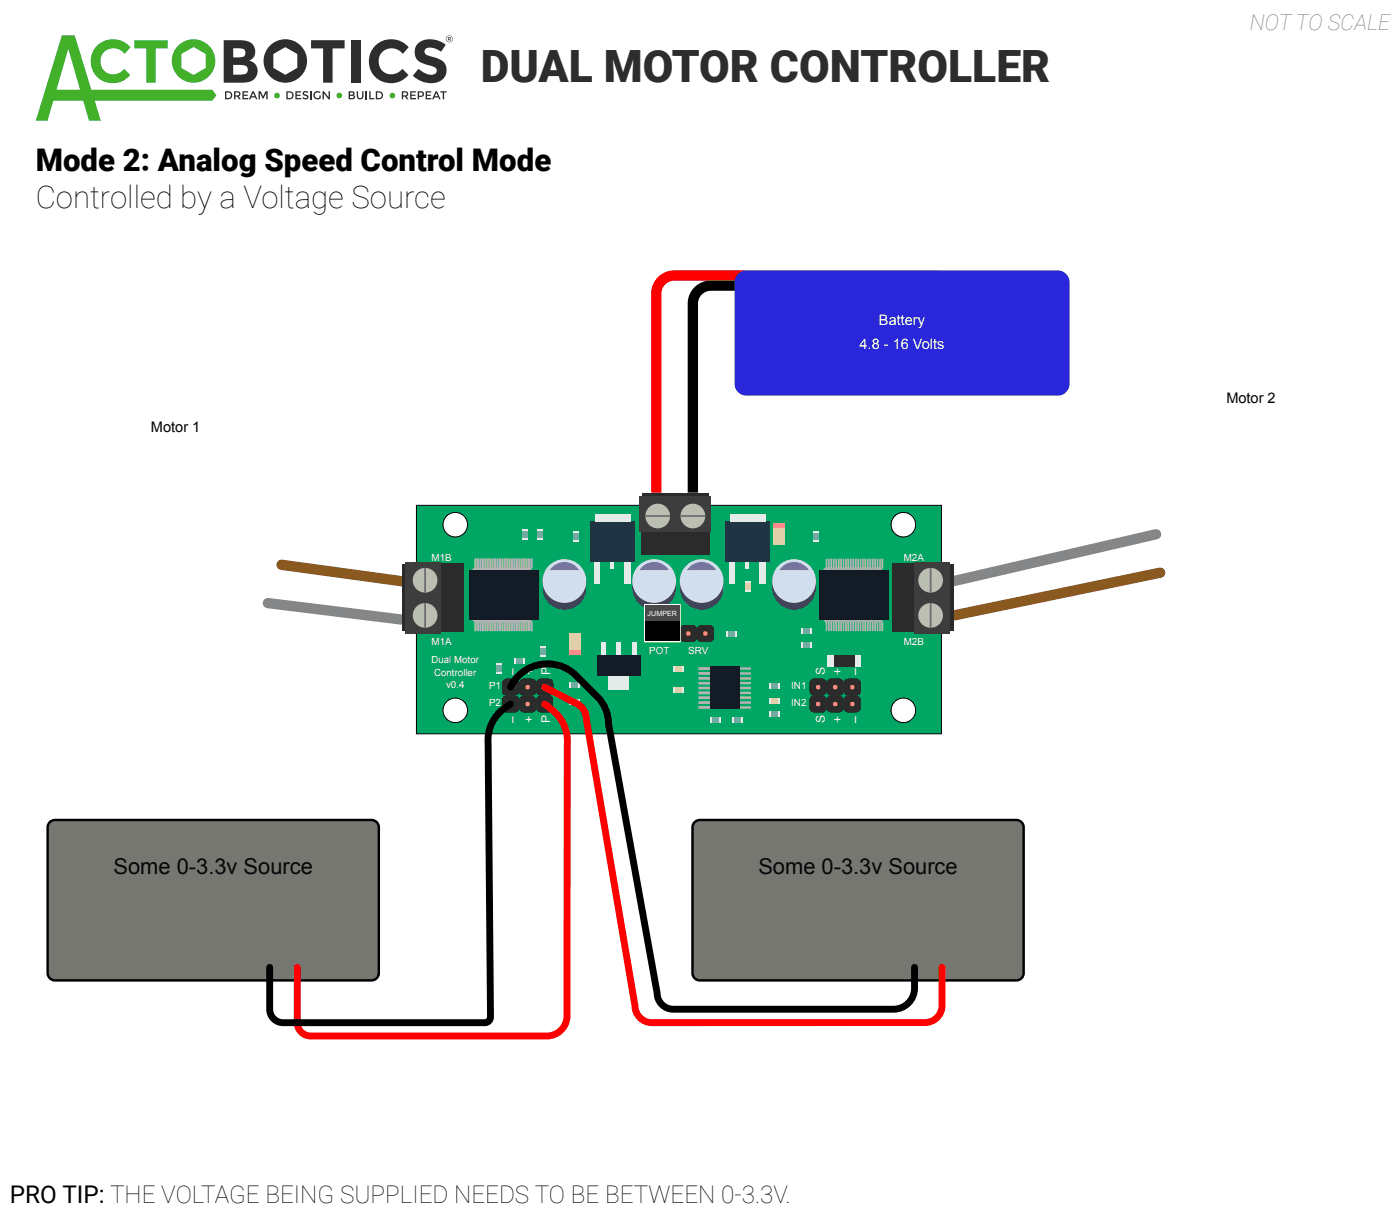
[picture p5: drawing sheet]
<svg xmlns="http://www.w3.org/2000/svg" width="203mm" height="177mm" viewBox="0 0 203 177" stroke-linecap="round" stroke-linejoin="round" font-family="sans-serif">
<!-- layer: Layer 1 -->
<path d="M7.1 119.4l.5-.3 .4-.1h45.9a1.06 1.06 0 0 1 1.1 1.1v21.1a1.06 1.06 0 0 1-1.1 1.1h-45.9a1.06 1.06 0 0 1-1.1-1.1v-21.1z" fill="#777772"/>
<path d="M7.1 119.4l.5-.3 .4-.1h45.9a1.06 1.06 0 0 1 1.1 1.1v21.1a1.06 1.06 0 0 1-1.1 1.1h-45.9a1.06 1.06 0 0 1-1.1-1.1v-21.1z" fill="none" stroke="#000" stroke-width=".35"/>
<path d="M167.8 77.5l-29.3 6.8M38.9 87.5l19.4 2.4" fill="none" stroke="#848688" stroke-width="1.5"/>
<path d="M40.9 82l17.4 2.4M168.4 83.1l-29.9 6.2" fill="none" stroke="#89591f" stroke-width="1.5"/>
<path d="M129.3 76.2a1.8 1.8 0 0 1 3.6 0 1.8 1.8 0 0 1-3.6 0zM129.3 103.1a1.8 1.8 0 0 1 3.6 0 1.8 1.8 0 0 1-3.6 0zM64.3 76.2a1.8 1.8 0 0 1 3.6 0 1.8 1.8 0 0 1-3.6 0zM64.3 103.1a1.8 1.8 0 0 1 3.6 0 1.8 1.8 0 0 1-3.6 0zM60.4 73.3v33.2h76.2v-33.2z" fill="#00a764"/>
<g fill="none" stroke="#000" stroke-width=".15">
<path d="M60.4 73.3h76.2v33.2h-76.2z"/>
<circle cx="66.1" cy="76.2" r="1.78"/>
<circle cx="131.1" cy="76.2" r="1.78"/>
<circle cx="66.1" cy="103.1" r="1.78"/>
<circle cx="131.1" cy="103.1" r="1.78"/>
</g>
<g fill="#2b2b2b">
<path d="M93.2 71.5h9.6v.8h-9.6z"/>
<path d="M93 77.1h10v3.4h-10z"/>
</g>
<path d="M92.8 72.1h10.4v5.1h-10.4z" fill="#3d3d3d"/>
<circle cx="100.6" cy="74.9" r="1.79" fill="#bbbfb1"/>
<path d="M98.8 74.9h3.6" fill="none" stroke="#6d6d6d" stroke-width=".25"/>
<circle cx="95.5" cy="74.9" r="1.79" fill="#bbbfb1"/>
<path d="M93.7 74.9h3.6" fill="none" stroke="#6d6d6d" stroke-width=".25"/>
<g fill="#2b2b2b">
<path d="M137.6 81.9h.9v9.7h-.9z"/>
<path d="M129.4 81.8h3.5v10h-3.5z"/>
</g>
<path d="M132.8 81.6h5.1v10.3h-5.1z" fill="#3d3d3d"/>
<circle cx="135.1" cy="89.3" r="1.79" fill="#bbbfb1"/>
<path d="M135.1 87.5v3.6" fill="none" stroke="#6d6d6d" stroke-width=".25"/>
<circle cx="135.1" cy="84.2" r="1.79" fill="#bbbfb1"/>
<path d="M135.1 82.4v3.6" fill="none" stroke="#6d6d6d" stroke-width=".25"/>
<g fill="#2b2b2b">
<path d="M58.3 81.9h.8v9.7h-.8z"/>
<path d="M63.9 81.8h3.4v10h-3.4z"/>
</g>
<path d="M58.9 81.6h5.1v10.3h-5.1z" fill="#3d3d3d"/>
<circle cx="61.7" cy="84.2" r="1.79" fill="#bbbfb1"/>
<path d="M61.7 82.4v3.6" fill="none" stroke="#6d6d6d" stroke-width=".25"/>
<circle cx="61.7" cy="89.3" r="1.79" fill="#bbbfb1"/>
<path d="M61.7 87.5v3.6" fill="none" stroke="#6d6d6d" stroke-width=".25"/>
<path d="M93.9 90.9a2.29 2.29 0 0 1 1.9-.1l.2 .1a2.25 2.25 0 0 1 .1 1.9l-.1 .2a2.29 2.29 0 0 1-1.9 .1l-.2-.1a2.25 2.25 0 0 1-.1-1.9z" fill="#2b2b2b"/>
<circle cx="95" cy="91.9" r=".34" fill="#f00"/>
<path d="M93.9 90.9a2.29 2.29 0 0 1 1.9-.1l.2 .1a2.25 2.25 0 0 1 .1 1.9l-.1 .2a2.29 2.29 0 0 1-1.9 .1l-.2-.1a2.25 2.25 0 0 1-.1-1.9z" fill="#2b2b2b"/>
<circle cx="95" cy="91.9" r=".34" fill="#f8d053"/>
<path d="M96.4 90.9a2.29 2.29 0 0 1 1.9-.1l.2 .1a2.25 2.25 0 0 1 .1 1.9l-.1 .2a2.29 2.29 0 0 1-1.9 .1l-.2-.1a2.25 2.25 0 0 1-.2-1.9z" fill="#2b2b2b"/>
<circle cx="97.4" cy="91.9" r=".34" fill="#f00"/>
<path d="M96.4 90.9a2.29 2.29 0 0 1 1.9-.1l.2 .1a2.25 2.25 0 0 1 .1 1.9l-.1 .2a2.29 2.29 0 0 1-1.9 .1l-.2-.1a2.25 2.25 0 0 1-.2-1.9z" fill="#2b2b2b"/>
<circle cx="97.4" cy="91.9" r=".34" fill="#f8d053"/>
<path d="M98.9 90.9a2.29 2.29 0 0 1 1.9-.1l.2 .1a2.25 2.25 0 0 1 .1 1.9l-.1 .2a2.29 2.29 0 0 1-1.9 .1l-.2-.1a2.25 2.25 0 0 1-.2-1.9z" fill="#2b2b2b"/>
<circle cx="99.9" cy="91.9" r=".34" fill="#f00"/>
<path d="M98.9 90.9a2.29 2.29 0 0 1 1.9-.1l.2 .1a2.25 2.25 0 0 1 .1 1.9l-.1 .2a2.29 2.29 0 0 1-1.9 .1l-.2-.1a2.25 2.25 0 0 1-.2-1.9z" fill="#2b2b2b"/>
<circle cx="99.9" cy="91.9" r=".34" fill="#f8d053"/>
<path d="M101.3 90.9a2.29 2.29 0 0 1 1.9-.1l.2 .1a2.25 2.25 0 0 1 .2 1.9l-.2 .2a2.29 2.29 0 0 1-1.9 .1l-.2-.1a2.25 2.25 0 0 1-.1-1.9z" fill="#2b2b2b"/>
<circle cx="102.4" cy="91.9" r=".34" fill="#f8d053"/>
<path d="M73 98.7a2.29 2.29 0 0 1 1.9-.1l.3 .1a2.25 2.25 0 0 1 .1 1.9l-.1 .2a2.29 2.29 0 0 1-1.9 .1l-.3-.1a2.25 2.25 0 0 1-.1-1.9z" fill="#2b2b2b"/>
<circle cx="74.1" cy="99.7" r=".34" fill="#f00"/>
<path d="M73 98.7a2.29 2.29 0 0 1 1.9-.1l.3 .1a2.25 2.25 0 0 1 .1 1.9l-.1 .2a2.29 2.29 0 0 1-1.9 .1l-.3-.1a2.25 2.25 0 0 1-.1-1.9z" fill="#2b2b2b"/>
<circle cx="74.1" cy="99.7" r=".34" fill="#f8d053"/>
<path d="M75.5 98.7a2.29 2.29 0 0 1 1.9-.1l.2 .1a2.25 2.25 0 0 1 .2 1.9l-.2 .2a2.29 2.29 0 0 1-1.9 .1l-.2-.1a2.25 2.25 0 0 1-.1-1.9z" fill="#2b2b2b"/>
<circle cx="76.6" cy="99.7" r=".34" fill="#f00"/>
<path d="M75.5 98.7a2.29 2.29 0 0 1 1.9-.1l.2 .1a2.25 2.25 0 0 1 .2 1.9l-.2 .2a2.29 2.29 0 0 1-1.9 .1l-.2-.1a2.25 2.25 0 0 1-.1-1.9z" fill="#2b2b2b"/>
<circle cx="76.6" cy="99.7" r=".34" fill="#f8d053"/>
<path d="M73 101.1a2.29 2.29 0 0 1 1.9-.1l.3 .1a2.25 2.25 0 0 1 .1 1.9l-.1 .2a2.29 2.29 0 0 1-1.9 .2l-.3-.2a2.25 2.25 0 0 1-.1-1.9z" fill="#2b2b2b"/>
<circle cx="74.1" cy="102.2" r=".34" fill="#f00"/>
<path d="M73 101.1a2.29 2.29 0 0 1 1.9-.1l.3 .1a2.25 2.25 0 0 1 .1 1.9l-.1 .2a2.29 2.29 0 0 1-1.9 .2l-.3-.2a2.25 2.25 0 0 1-.1-1.9z" fill="#2b2b2b"/>
<circle cx="74.1" cy="102.2" r=".34" fill="#f8d053"/>
<path d="M75.5 101.1a2.29 2.29 0 0 1 1.9-.1l.2 .1a2.25 2.25 0 0 1 .2 1.9l-.2 .2a2.29 2.29 0 0 1-1.9 .2l-.2-.2a2.25 2.25 0 0 1-.1-1.9z" fill="#2b2b2b"/>
<circle cx="76.6" cy="102.2" r=".34" fill="#f8d053"/>
<path d="M78 98.7a2.29 2.29 0 0 1 1.9-.1l.2 .1a2.25 2.25 0 0 1 .2 1.9l-.2 .2a2.29 2.29 0 0 1-1.9 .1l-.2-.1a2.25 2.25 0 0 1-.1-1.9z" fill="#2b2b2b"/>
<circle cx="79.1" cy="99.7" r=".34" fill="#f00"/>
<path d="M78 98.7a2.29 2.29 0 0 1 1.9-.1l.2 .1a2.25 2.25 0 0 1 .2 1.9l-.2 .2a2.29 2.29 0 0 1-1.9 .1l-.2-.1a2.25 2.25 0 0 1-.1-1.9z" fill="#2b2b2b"/>
<circle cx="79.1" cy="99.7" r=".34" fill="#f8d053"/>
<path d="M78 101.1a2.29 2.29 0 0 1 1.9-.1l.2 .1a2.25 2.25 0 0 1 .2 1.9l-.2 .2a2.29 2.29 0 0 1-1.9 .2l-.2-.2a2.25 2.25 0 0 1-.1-1.9z" fill="#2b2b2b"/>
<circle cx="79.1" cy="102.2" r=".34" fill="#f8d053"/>
<path d="M117.7 98.7a2.29 2.29 0 0 1 1.9-.1l.2 .1a2.25 2.25 0 0 1 .1 1.9l-.1 .2a2.29 2.29 0 0 1-1.9 .1l-.2-.1a2.25 2.25 0 0 1-.1-1.9z" fill="#2b2b2b"/>
<circle cx="118.8" cy="99.7" r=".34" fill="#f00"/>
<path d="M117.7 98.7a2.29 2.29 0 0 1 1.9-.1l.2 .1a2.25 2.25 0 0 1 .1 1.9l-.1 .2a2.29 2.29 0 0 1-1.9 .1l-.2-.1a2.25 2.25 0 0 1-.1-1.9z" fill="#2b2b2b"/>
<circle cx="118.8" cy="99.7" r=".34" fill="#f8d053"/>
<path d="M120.2 98.7a2.29 2.29 0 0 1 1.9-.1l.2 .1a2.25 2.25 0 0 1 .1 1.9l-.1 .2a2.29 2.29 0 0 1-1.9 .1l-.2-.1a2.25 2.25 0 0 1-.2-1.9z" fill="#2b2b2b"/>
<circle cx="121.2" cy="99.7" r=".34" fill="#f00"/>
<path d="M120.2 98.7a2.29 2.29 0 0 1 1.9-.1l.2 .1a2.25 2.25 0 0 1 .1 1.9l-.1 .2a2.29 2.29 0 0 1-1.9 .1l-.2-.1a2.25 2.25 0 0 1-.2-1.9z" fill="#2b2b2b"/>
<circle cx="121.2" cy="99.7" r=".34" fill="#f8d053"/>
<path d="M117.7 101.1a2.29 2.29 0 0 1 1.9-.1l.2 .1a2.25 2.25 0 0 1 .1 1.9l-.1 .2a2.29 2.29 0 0 1-1.9 .2l-.2-.2a2.25 2.25 0 0 1-.1-1.9z" fill="#2b2b2b"/>
<circle cx="118.8" cy="102.2" r=".34" fill="#f00"/>
<path d="M117.7 101.1a2.29 2.29 0 0 1 1.9-.1l.2 .1a2.25 2.25 0 0 1 .1 1.9l-.1 .2a2.29 2.29 0 0 1-1.9 .2l-.2-.2a2.25 2.25 0 0 1-.1-1.9z" fill="#2b2b2b"/>
<circle cx="118.8" cy="102.2" r=".34" fill="#f8d053"/>
<path d="M120.2 101.1a2.29 2.29 0 0 1 1.9-.1l.2 .1a2.25 2.25 0 0 1 .1 1.9l-.1 .2a2.29 2.29 0 0 1-1.9 .2l-.2-.2a2.25 2.25 0 0 1-.2-1.9z" fill="#2b2b2b"/>
<circle cx="121.2" cy="102.2" r=".34" fill="#f8d053"/>
<path d="M122.7 98.7a2.29 2.29 0 0 1 1.9-.1l.2 .1a2.25 2.25 0 0 1 .1 1.9l-.1 .2a2.29 2.29 0 0 1-1.9 .1l-.2-.1a2.25 2.25 0 0 1-.2-1.9z" fill="#2b2b2b"/>
<circle cx="123.7" cy="99.7" r=".34" fill="#f00"/>
<path d="M122.7 98.7a2.29 2.29 0 0 1 1.9-.1l.2 .1a2.25 2.25 0 0 1 .1 1.9l-.1 .2a2.29 2.29 0 0 1-1.9 .1l-.2-.1a2.25 2.25 0 0 1-.2-1.9z" fill="#2b2b2b"/>
<circle cx="123.7" cy="99.7" r=".34" fill="#f8d053"/>
<path d="M122.7 101.1a2.29 2.29 0 0 1 1.9-.1l.2 .1a2.25 2.25 0 0 1 .1 1.9l-.1 .2a2.29 2.29 0 0 1-1.9 .2l-.2-.2a2.25 2.25 0 0 1-.2-1.9z" fill="#2b2b2b"/>
<circle cx="123.7" cy="102.2" r=".34" fill="#f8d053"/>
<path d="M85.7 75.7h6.5v5.9h-6.5z" fill="#203444"/>
<g fill="#e5ebe8">
<path d="M86.4 74.6h5.1v1.1h-5.1z"/>
<path d="M86.3 81.6h.8v3.1h-.8z"/>
<path d="M88.6 81.6h.6v.9h-.6z"/>
<path d="M90.6 81.6h1v3.1h-1z"/>
</g>
<path d="M105.3 75.7h6.4v5.9h-6.4z" fill="#203444"/>
<g fill="#e5ebe8">
<path d="M106 74.6h5v1.1h-5z"/>
<path d="M105.9 81.6h.7v3.1h-.7z"/>
<path d="M108.2 81.6h.5v.9h-.5z"/>
<path d="M110.2 81.6h1v3.1h-1z"/>
</g>
<path d="M82.6 91.9h1.7v3.2h-1.7z" fill="#f9ce6b"/>
<path d="M82.6 94.5h1.7v.6h-1.7z" fill="#fcb071"/>
<path d="M112.3 75.9h1.7v3.1h-1.7z" fill="#f9ce6b"/>
<path d="M112.3 75.9h1.7v.6h-1.7z" fill="#fcb071"/>
<g fill="#e5ebe8">
<path d="M87.2 93.2h.7v2.2h-.7z"/>
<path d="M89.5 93.2h.6v2.2h-.6z"/>
<path d="M91.7 93.2h.7v2.2h-.7z"/>
<path d="M88.3 97.5h3v2.5h-3z"/>
</g>
<path d="M86.7 95.1h6.2v2.9h-6.2z" fill="#131b27"/>
<g fill="none" stroke="#b4b4b4" stroke-width=".25">
<path d="M68.7 89.9l.3 .4v1.2M69 89.9l.4 .4v1.2M69 81.2v1.2l-.3 .3M69.4 89.9l.3 .4v1.2M69.4 81.2v1.2l-.4 .3M69.7 89.9l.4 .4v1.2M69.7 81.2v1.2l-.3 .3M70.1 89.9l.3 .4v1.2M70.1 81.2v1.2l-.4 .3M70.4 89.9l.4 .4v1.2M70.4 81.2v1.2l-.3 .3M70.8 89.9l.3 .4v1.2"/>
<path d="M70.8 81.2v1.2l-.4 .3M71.1 89.9l.4 .4v1.2M71.1 81.2v1.2l-.3 .3M71.5 89.9l.4 .4v1.2M71.5 81.2v1.2l-.4 .3M71.8 89.9l.4 .4v1.2M71.9 81.2v1.2l-.4 .3M72.2 89.9l.4 .4v1.2M72.2 81.2v1.2l-.4 .3M72.5 89.9l.4 .4v1.2M72.6 81.2v1.2l-.4 .3M72.9 89.9l.4 .4v1.2"/>
<path d="M72.9 81.2v1.2l-.4 .3M73.3 89.9l.3 .4v1.2M73.3 81.2v1.2l-.4 .3M73.6 89.9l.4 .4v1.2M73.6 81.2v1.2l-.3 .3M74 89.9l.3 .4v1.2M74 81.2v1.2l-.4 .3M74.3 89.9l.4 .4v1.2M74.3 81.2v1.2l-.3 .3M74.7 89.9l.3 .4v1.2M74.7 81.2v1.2l-.4 .3M75 89.9l.4 .4v1.2"/>
<path d="M75 81.2v1.2l-.3 .3M75.4 89.9l.3 .4v1.2M75.4 81.2v1.2l-.4 .3M75.7 89.9l.4 .4v1.2M75.7 81.2v1.2l-.3 .3M76.1 89.9l.3 .4v1.2M76.1 81.2v1.2l-.4 .3M76.4 89.9l.4 .4v1.2M76.4 81.2v1.2l-.3 .3M76.8 89.9l.3 .4v1.2M76.8 81.2v1.2l-.4 .3M77.1 81.2v1.2l-.3 .3"/>
</g>
<path d="M68.1 82.7h10v7.2h-10z" fill="#131b27"/>
<g fill="none" stroke="#b4b4b4" stroke-width=".25">
<path d="M68.7 89.9l.3 .4v1.2M69 89.9l.4 .4v1.2M69 81.2v1.2l-.3 .3M69.4 89.9l.3 .4v1.2M69.4 81.2v1.2l-.4 .3M69.7 89.9l.4 .4v1.2M69.7 81.2v1.2l-.3 .3M70.1 89.9l.3 .4v1.2M70.1 81.2v1.2l-.4 .3M70.4 89.9l.4 .4v1.2M70.4 81.2v1.2l-.3 .3M70.8 89.9l.3 .4v1.2"/>
<path d="M70.8 81.2v1.2l-.4 .3M71.1 89.9l.4 .4v1.2M71.1 81.2v1.2l-.3 .3M71.5 89.9l.4 .4v1.2M71.5 81.2v1.2l-.4 .3M71.8 89.9l.4 .4v1.2M71.9 81.2v1.2l-.4 .3M72.2 89.9l.4 .4v1.2M72.2 81.2v1.2l-.4 .3M72.5 89.9l.4 .4v1.2M72.6 81.2v1.2l-.4 .3M72.9 89.9l.4 .4v1.2"/>
<path d="M72.9 81.2v1.2l-.4 .3M73.3 89.9l.3 .4v1.2M73.3 81.2v1.2l-.4 .3M73.6 89.9l.4 .4v1.2M73.6 81.2v1.2l-.3 .3M74 89.9l.3 .4v1.2M74 81.2v1.2l-.4 .3M74.3 89.9l.4 .4v1.2M74.3 81.2v1.2l-.3 .3M74.7 89.9l.3 .4v1.2M74.7 81.2v1.2l-.4 .3M75 89.9l.4 .4v1.2"/>
<path d="M75 81.2v1.2l-.3 .3M75.4 89.9l.3 .4v1.2M75.4 81.2v1.2l-.4 .3M75.7 89.9l.4 .4v1.2M75.7 81.2v1.2l-.3 .3M76.1 89.9l.3 .4v1.2M76.1 81.2v1.2l-.4 .3M76.4 89.9l.4 .4v1.2M76.4 81.2v1.2l-.3 .3M76.8 89.9l.3 .4v1.2M76.8 81.2v1.2l-.4 .3M77.1 81.2v1.2l-.3 .3"/>
</g>
<path d="M68.1 82.7h10v7.2h-10z" fill="#131b27"/>
<g fill="none" stroke="#b4b4b4" stroke-width=".25">
<path d="M119.6 89.9l.4 .4v1.2M119.9 89.9l.4 .4v1.2M120 81.2v1.2l-.4 .3M120.3 89.9l.4 .4v1.2M120.3 81.2v1.2l-.4 .3M120.7 89.9l.3 .4v1.2M120.7 81.2v1.2l-.4 .3M121 89.9l.4 .4v1.2M121 81.2v1.2l-.3 .3M121.4 89.9l.3 .4v1.2M121.4 81.2v1.2l-.4 .3M121.7 89.9l.4 .4v1.2"/>
<path d="M121.7 81.2v1.2l-.3 .3M122.1 89.9l.3 .4v1.2M122.1 81.2v1.2l-.4 .3M122.4 89.9l.4 .4v1.2M122.4 81.2v1.2l-.3 .3M122.8 89.9l.3 .4v1.2M122.8 81.2v1.2l-.4 .3M123.1 89.9l.4 .4v1.2M123.1 81.2v1.2l-.3 .3M123.5 89.9l.3 .4v1.2M123.5 81.2v1.2l-.4 .3M123.8 89.9l.4 .4v1.2"/>
<path d="M123.8 81.2v1.2l-.3 .3M124.2 89.9l.3 .4v1.2M124.2 81.2v1.2l-.4 .3M124.5 89.9l.4 .4v1.2M124.5 81.2v1.2l-.3 .3M124.9 89.9l.4 .4v1.2M124.9 81.2v1.2l-.4 .3M125.2 89.9l.4 .4v1.2M125.3 81.2v1.2l-.4 .3M125.6 89.9l.4 .4v1.2M125.6 81.2v1.2l-.4 .3M125.9 89.9l.4 .4v1.2"/>
<path d="M126 81.2v1.2l-.4 .3M126.3 89.9l.4 .4v1.2M126.3 81.2v1.2l-.4 .3M126.6 89.9l.4 .4v1.2M126.7 81.2v1.2l-.4 .3M127 89.9l.4 .4v1.2M127 81.2v1.2l-.4 .3M127.4 89.9l.3 .4v1.2M127.4 81.2v1.2l-.4 .3M127.7 89.9l.4 .4v1.2M127.7 81.2v1.2l-.3 .3M128.1 81.2v1.2l-.4 .3"/>
</g>
<path d="M119 82.7h10v7.2h-10z" fill="#131b27"/>
<g fill="none" stroke="#b4b4b4" stroke-width=".35">
<path d="M101.6 97h2M101.6 97.7h2M101.6 98.4h2M101.6 99.1h2M101.6 99.9h2M106.8 97h2M106.8 97.7h2M106.8 98.4h2M106.8 99.1h2M106.8 99.9h2M101.6 100.6h2M101.6 101.3h2"/>
<path d="M101.6 102h2M101.6 102.7h2M106.8 100.6h2M106.8 101.3h2M106.8 102h2M106.8 102.7h2"/>
</g>
<path d="M103.1 96.7h4.3v6.2h-4.3z" fill="#131b27"/>
<path d="M97.7 96.7h1.5v.8h-1.5z" fill="#e5ebe8"/>
<path d="M98 96.7h.9v.8h-.9z" fill="#dbc5a7"/>
<path d="M97.7 96.7h1.5v.8h-1.5z" fill="#e5ebe8"/>
<path d="M98 96.7h.9v.8h-.9z" fill="#dbc5a7"/>
<path d="M97.7 99.7h1.5v.9h-1.5z" fill="#e5ebe8"/>
<path d="M98 99.7h.9v.9h-.9z" fill="#dbc5a7"/>
<path d="M108.1 84.4h.8v1.4h-.8z" fill="#e5ebe8"/>
<path d="M108.1 84.6h.8v1h-.8z" fill="#dbc5a7"/>
<path d="M111.7 101.3h1.5v.8h-1.5z" fill="#e5ebe8"/>
<path d="M112 101.3h1v.8h-1z" fill="#dbc5a7"/>
<path d="M111.7 99.2h1.5v.8h-1.5z" fill="#e5ebe8"/>
<path d="M112 99.2h1v.8h-1z" fill="#85a9b8"/>
<path d="M116.3 91.2h1.5v.9h-1.5z" fill="#e5ebe8"/>
<path d="M116.6 91.2h.9v.9h-.9z" fill="#85a9b8"/>
<path d="M120.1 95.1h4.8v1.6h-4.8z" fill="#e5ebe8"/>
<path d="M121 95.1h3v1.6h-3z" fill="#2b2b2b"/>
<path d="M116.3 93.2h1.5v.8h-1.5z" fill="#e5ebe8"/>
<path d="M116.6 93.2h.9v.8h-.9z" fill="#85a9b8"/>
<path d="M111.7 103.3h1.5v.8h-1.5z" fill="#e5ebe8"/>
<path d="M112 103.3h1v.8h-1z" fill="#85a9b8"/>
<path d="M105.4 91.5h1.5v.9h-1.5z" fill="#e5ebe8"/>
<path d="M105.7 91.5h1v.9h-1z" fill="#85a9b8"/>
<path d="M106.2 104.1h1.5v.9h-1.5z" fill="#e5ebe8"/>
<path d="M106.5 104.1h1v.9h-1z" fill="#85a9b8"/>
<path d="M103.1 104.1h1.4v.9h-1.4z" fill="#e5ebe8"/>
<path d="M103.3 104.1h1v.9h-1z" fill="#85a9b8"/>
<path d="M82.6 101.4h1.5v.9h-1.5z" fill="#e5ebe8"/>
<path d="M82.9 101.4h.9v.9h-.9z" fill="#85a9b8"/>
<path d="M72 96.2h.9v1.5h-.9z" fill="#e5ebe8"/>
<path d="M72 96.5h.9v.9h-.9z" fill="#85a9b8"/>
<path d="M78.3 93.8h.9v1.5h-.9z" fill="#e5ebe8"/>
<path d="M78.3 94.1h.9v.9h-.9z" fill="#85a9b8"/>
<path d="M83.2 77.1h.9v1.5h-.9z" fill="#e5ebe8"/>
<path d="M83.2 77.3h.9v1h-.9z" fill="#85a9b8"/>
<path d="M77.9 76.8h.8v1.5h-.8z" fill="#e5ebe8"/>
<path d="M77.9 77.1h.8v.9h-.8z" fill="#85a9b8"/>
<path d="M75.8 76.8h.9v1.5h-.9z" fill="#e5ebe8"/>
<path d="M75.8 77.1h.9v.9h-.9z" fill="#85a9b8"/>
<path d="M82.6 99h1.5v.8h-1.5z" fill="#e5ebe8"/>
<path d="M82.9 99h.9v.8h-.9z" fill="#85a9b8"/>
<path d="M74.6 95.5h1.5v.9h-1.5z" fill="#e5ebe8"/>
<path d="M74.9 95.5h.9v.9h-.9z" fill="#85a9b8"/>
<path d="M118 77.2h.9v1.5h-.9z" fill="#e5ebe8"/>
<path d="M118 77.5h.9v.9h-.9z" fill="#85a9b8"/>
<path d="M79.7 83.1a3.2 3.2 0 0 1 5.1 1h.3v1a3.2 3.2 0 0 1-3.1 3.4 3.2 3.2 0 0 1-3.2-3.2v-1.2h.2z" fill="#3e4455"/>
<circle cx="81.9" cy="84.3" r="3.2" fill="#d0deee"/>
<path d="M80.1 82.3a2.52 2.52 0 0 1 4 .4h-4.3z" fill="#6487aa"/>
<path d="M92.7 83.1a3.2 3.2 0 0 1 5.2 1h.2v1a3.2 3.2 0 0 1-3.1 3.4 3.2 3.2 0 0 1-3.2-3.2v-1.2h.2z" fill="#3e4455"/>
<circle cx="94.9" cy="84.3" r="3.2" fill="#d0deee"/>
<path d="M93.1 82.3a2.52 2.52 0 0 1 4 .4h-4.3z" fill="#6487aa"/>
<path d="M99.6 83.1a3.2 3.2 0 0 1 5.2 1h.2v1a3.2 3.2 0 0 1-3.1 3.4 3.2 3.2 0 0 1-3.2-3.2v-1.2h.2z" fill="#3e4455"/>
<circle cx="101.8" cy="84.3" r="3.2" fill="#d0deee"/>
<path d="M100 82.3a2.52 2.52 0 0 1 4 .4h-4.3z" fill="#6487aa"/>
<path d="M113 83.1a3.2 3.2 0 0 1 5.2 1h.2v1a3.2 3.2 0 0 1-3.1 3.4 3.2 3.2 0 0 1-3.2-3.2v-1.2h.2z" fill="#3e4455"/>
<circle cx="115.3" cy="84.3" r="3.2" fill="#d0deee"/>
<path d="M113.4 82.3a2.52 2.52 0 0 1 4 .4h-4.3z" fill="#6487aa"/>
<path d="M136.2 40h-38.3a2.61 2.61 0 0 0-2.6 2.6v28.9" fill="none" stroke="#f00" stroke-width="1.5" stroke-linecap="butt"/>
<path d="M136.3 41.5h-33.1a2.61 2.61 0 0 0-2.6 2.6v27.4" fill="none" stroke="#000" stroke-width="1.5" stroke-linecap="butt"/>
<path d="M107.1 39.7l.8-.4h.4h45.2a1.7 1.7 0 0 1 1.7 1.6v14.8a1.7 1.7 0 0 1-1.7 1.7h-45.2a1.7 1.7 0 0 1-1.7-1.7v-14.8l.1-.4z" fill="#2a26dc"/>
<path d="M0 0h81.9v36.5h-81.9z" fill="#fff"/>
<g fill="#43b02a">
<circle cx="40.2" cy="13.9" r=".41"/>
<circle cx="49.2" cy="13.9" r=".41"/>
<circle cx="57" cy="13.9" r=".41"/>
</g>
<g fill="#2d2d2d">
<path d="M35.2 13.2h.8v.2h-.6v.3h.5v.2h-.5v.3h.6v.2h-.8z"/>
<path d="M37.5 13.2h.3l.4 .8 .3-.8h.3v1.2h-.2v-.9l-.4 .8h-.1l-.4-.8v.9h-.2z"/>
<path d="M42.9 13.2h.8v.2h-.6v.3h.5v.2h-.5v.3h.6v.2h-.8z"/>
<path d="M44 13.3h.6l.1 .1-.1 .1a.24 .24 0 0 0-.3-.1 .24 .24 0 0 0-.1 .2l.1 .1a.4 .4 0 0 1 .5 .4 .4 .4 0 0 1-.6 .3l-.3-.2 .1-.1 .4 .1h.2a.42 .42 0 0 0-.5-.4h-.1a.33 .33 0 0 1 0-.5z"/>
<path d="M45 13.2h.2v1.2h-.2z"/>
<path d="M45.6 13.4l.3-.2h.3l.3 .2-.1 .1a.43 .43 0 0 0-.6 0 .43 .43 0 0 0 0 .6 .43 .43 0 0 0 .6 .1v-.4h.2v.4a.62 .62 0 0 1-.9 .1 .62 .62 0 0 1-.1-.9z"/>
<path d="M46.8 13.2h.2l.7 .9v-.9h.2v1.2h-.2l-.7-.8v.8h-.2z"/>
<path d="M51.8 13.2h.2v.7a.3 .3 0 0 0 .3 .3 .3 .3 0 0 0 .3-.3v-.7h.2v.7a.5 .5 0 0 1-.5 .5 .5 .5 0 0 1-.5-.5z"/>
<path d="M53.1 13.2h.2v1.2h-.2z"/>
<path d="M53.6 13.2h.2v1h.5v.2h-.7z"/>
<path d="M59.5 13.2h.9v.2h-.7v.3h.6v.2h-.6v.3h.7v.2h-.9z"/>
<path d="M61.8 13.2h.8v.2h-.6v.3h.5v.2h-.5v.3h.6v.2h-.8z"/>
<path d="M63.9 13.2h.9v.2h-.3v1h-.2v-1h-.4z"/>
<path d="M32.9 13.4v.8a.43 .43 0 0 0 .6-.2 .43 .43 0 0 0-.4-.6zM32.7 13.2h.4a.59 .59 0 0 1 .6 .6 .59 .59 0 0 1-.7 .6h-.3z"/>
<path d="M34.2 13.4v.4h.4v-.3zM34 13.2a.8 .8 0 0 1 .9 .3 .39 .39 0 0 1-.3 .5l.4 .4h-.3l-.3-.4h-.2v.4h-.2z"/>
<path d="M36.7 13.5l-.2 .5h.5zM36.6 13.2h.2l.6 1.2h-.2l-.2-.3h-.6l-.1 .3h-.2z"/>
<path d="M41.8 13.4v.8a.43 .43 0 0 0 .6-.2 .43 .43 0 0 0-.4-.6zM41.6 13.2h.4a.59 .59 0 0 1 .6 .6 .59 .59 0 0 1-.6 .6h-.4z"/>
<path d="M50.8 13.9v.3l.5-.1v-.1zM50.8 13.4v.3h.4l.1-.1-.2-.2zM50.6 13.2h.5a.31 .31 0 0 1 .4 .2 .31 .31 0 0 1-.2 .4l.2 .2v.3l-.9 .1z"/>
<path d="M54.7 13.4v.8a.43 .43 0 0 0 .7-.2 .43 .43 0 0 0-.5-.6zM54.5 13.2h.4a.59 .59 0 0 1 .7 .6 .59 .59 0 0 1-.7 .6h-.4z"/>
<path d="M58.5 13.4v.4h.5v-.3zM58.3 13.2a.8 .8 0 0 1 .9 .3 .39 .39 0 0 1-.2 .5l.3 .4h-.2l-.3-.4h-.3v.4h-.2z"/>
<path d="M60.8 13.4v.5l.5-.1v-.3zM60.6 13.2a.75 .75 0 0 1 .9 .3 .48 .48 0 0 1-.1 .5 .48 .48 0 0 1-.6 .1v.3h-.2z"/>
<path d="M63.3 13.5l-.2 .5h.4zM63.2 13.2h.2l.6 1.2h-.3l-.1-.3h-.6l-.1 .3h-.2z"/>
</g>
<g fill="#43b02a">
<path d="M14.1 6.6a3.4 3.4 0 0 1 4.8 .3l-.8 .9a1.91 1.91 0 0 0-2.5-.6 1.91 1.91 0 0 0-.9 2.4 1.91 1.91 0 0 0 2.4 1.1l.9-.7 .9 .9a3.2 3.2 0 0 1-4.7 .4 3.2 3.2 0 0 1-.1-4.7z"/>
<path d="M19.5 5.8h4.9v1.2h-1.8v5h-1.4v-5h-1.7z"/>
<path d="M9.9 7.1l1.7 5.9h-3.4zM9 5.1l-3.8 12.4h1.7l.8-2.9h4.4l.8 2.9h1.7l-.9-2.9h17.1l.6-.8-.6-.8h-17.5l-2.5-7.9z"/>
</g>
<g fill="#2d2d2d">
<path d="M45.1 5.8h4.9v1.2h-1.7v5h-1.4v-5h-1.8z"/>
<path d="M51 5.8h1.4v6.2h-1.4z"/>
<path d="M54.5 6.6a3.4 3.4 0 0 1 4.8 .3l-.8 .9a1.91 1.91 0 0 0-2.5-.6 1.91 1.91 0 0 0-.9 2.4 1.91 1.91 0 0 0 2.4 1.1l.9-.7 .9 .9a3.2 3.2 0 0 1-4.7 .4 3.2 3.2 0 0 1-.1-4.7z"/>
<path d="M60.5 6.4a3.2 3.2 0 0 1 4.2 .1l-.7 1a2.07 2.07 0 0 0-2.2-.4 .6 .6 0 0 0-.1 .6 .6 .6 0 0 0 .6 .4l.3 .1a2.34 2.34 0 0 1 2.2 1.6 1.96 1.96 0 0 1-2.2 2.3 3.8 3.8 0 0 1-2.7-1.1l.8-1a2.11 2.11 0 0 0 2.5 .7l.2-.4a.71 .71 0 0 0-.7-.7l-.9-.3a1.8 1.8 0 0 1-1.3-2.9z"/>
<path d="M33.8 9.4v1.4h1.4a.69 .69 0 0 0 .8-.6 .69 .69 0 0 0-.7-.7zM33.8 7v1.3h1a.66 .66 0 0 0 .8-.6 .66 .66 0 0 0-.7-.7zM32.5 5.8h2.4a1.83 1.83 0 0 1 2.1 1.7 1.36 1.36 0 0 1-.9 1.3 1.61 1.61 0 0 1 1.3 1.8 1.61 1.61 0 0 1-1.8 1.4h-3.1z"/>
</g>
<path d="M26.3 7.8l1.8-1 1.8 1v2.1l-1.8 1-1.8-1zM24.9 8.9a3.2 3.2 0 0 0 6.3 0 3.2 3.2 0 0 0-6.3 0z" fill="#43b02a"/>
<g fill="#2d2d2d">
<path d="M39.7 7.8l1.7-1 1.8 1v2.1l-1.8 1-1.7-1zM38.3 8.9a3.2 3.2 0 0 0 6.3 0 3.2 3.2 0 0 0-6.3 0z"/>
<path d="M65.1 5.5v.1h.2v-.1zM65 5.4h.4v.1l-.1 .2 .2 .2-.3-.2h-.1v.2h-.1zM64.8 5.6a.45 .45 0 0 0 .9 0 .45 .45 0 0 0-.9 0zM64.7 5.6a.5 .5 0 0 1 1 0 .5 .5 0 0 1-1 0z"/>
</g>
<path d="M79.1 102.2a6.6 6.6 0 0 1 3.2 4.4v.7v40.1a2.93 2.93 0 0 1-2.9 3h-34.3a1.95 1.95 0 0 1-2-2v-8" fill="none" stroke="#f00" stroke-width="1"/>
<path d="M74.1 102.2a6 6 0 0 0-3.3 5.7l.4 39.7a.82 .82 0 0 1-.8 .8h-29.3a1.95 1.95 0 0 1-2-1.9v-6.1" fill="none" stroke="#000" stroke-width="1"/>
<path d="M100.7 119.4l.5-.3 .4-.1h45.9a1.06 1.06 0 0 1 1.1 1.1v21.1a1.06 1.06 0 0 1-1.1 1.1h-45.9a1.06 1.06 0 0 1-1.1-1.1v-21.1z" fill="#777772"/>
<path d="M100.7 119.4l.5-.3 .4-.1h45.9a1.06 1.06 0 0 1 1.1 1.1v21.1a1.06 1.06 0 0 1-1.1 1.1h-45.9a1.06 1.06 0 0 1-1.1-1.1v-21.1z" fill="none" stroke="#000" stroke-width=".35"/>
<path d="M79.1 99.7l4.5 2.4a2.49 2.49 0 0 1 1.5 2.3l7.1 41.5a2.49 2.49 0 0 0 2.4 2.5h39.7a2.49 2.49 0 0 0 2.4-2.5v-5.5" fill="none" stroke="#f00" stroke-width="1"/>
<path d="M74.1 99.7a5.9 5.9 0 0 1 9.5-1.6l3.1 3a5.5 5.5 0 0 1 1.6 3.9l7.1 39.1a2.34 2.34 0 0 0 2.3 2.4h32a3 3 0 0 0 3-3.1v-3" fill="none" stroke="#000" stroke-width="1"/>
<path d="M93.7 87.8h4.9v5.3h-4.9z" fill="none" stroke="#fff" stroke-width=".35"/>
<path d="M93.7 89.7h4.9v3.4h-4.9z" fill="#000"/>
<path d="M93.7 87.8h4.9v2.3h-4.9z" fill="#494949"/>
<path d="M180.1 0h23.1v6.9h-23.1z" fill="#fff"/>
<text font-size="6.5" fill="#2d2d2d" x="69.8" y="11.9">DUAL MOTOR CONTROLLER</text>
<g font-size="4.5">
<text x="5.2" y="24.8">Mode 2: Analog Speed Control Mode</text>
<text x="5.2" y="30.2">Controlled by a Voltage Source</text>
</g>
<text font-size="3.5" x="1.4" y="174.6">PRO TIP: THE VOLTAGE BEING SUPPLIED NEEDS TO BE BETWEEN 0-3.3V.</text>
<text font-size="3.2" fill="#7a7a7a" x="181.4" y="4.4">NOT TO SCALE</text>
<g font-size="3.2" fill="#070707">
<text x="16.5" y="126.9">Some 0-3.3v Source</text>
<text x="110.1" y="126.9">Some 0-3.3v Source</text>
</g>
<g font-size="2.1" fill="#fff">
<text x="127.6" y="47.1">Battery</text>
<text x="124.8" y="50.7">4.8 - 16 Volts</text>
</g>
<g font-size="2.1">
<text x="178" y="58.5">Motor 2</text>
<text x="21.9" y="62.7">Motor 1</text>
</g>
<g font-size="1.8" fill="#fff">
<text x="74.9" y="98" transform="rotate(-90 74.9 98)">–</text>
<text x="77.4" y="98" transform="rotate(-90 77.4 98)">+</text>
<text x="79.8" y="98" transform="rotate(-90 79.8 98)">P</text>
<text x="119.7" y="98" transform="rotate(-90 119.7 98)">S</text>
<text x="122.2" y="98" transform="rotate(-90 122.2 98)">+</text>
<text x="124.6" y="98" transform="rotate(-90 124.6 98)">–</text>
<text x="74.9" y="104.9" transform="rotate(-90 74.9 104.9)">–</text>
<text x="77.4" y="104.9" transform="rotate(-90 77.4 104.9)">+</text>
<text x="79.8" y="104.9" transform="rotate(-90 79.8 104.9)">P</text>
<text x="119.7" y="104.9" transform="rotate(-90 119.7 104.9)">S</text>
<text x="122.2" y="104.9" transform="rotate(-90 122.2 104.9)">+</text>
<text x="124.6" y="104.9" transform="rotate(-90 124.6 104.9)">–</text>
</g>
<g font-size="1.4" fill="#fff">
<text x="62.6" y="81.3">M1B</text>
<text x="131.2" y="81.3">M2A</text>
<text x="62.6" y="93.6">M1A</text>
<text x="94.2" y="94.9">POT</text>
<text x="99.9" y="94.9">SRV</text>
<text x="131.2" y="93.6">M2B</text>
<text x="62.6" y="96.3">Dual Motor</text>
<text x="63" y="98">Controller</text>
<text x="64.7" y="99.8">v0.4</text>
<text x="71" y="100">P1</text>
<text x="114.8" y="100">IN1</text>
<text x="71" y="102.5">P2</text>
<text x="114.8" y="102.5">IN2</text>
</g>
<text font-size="1" fill="#fff" x="94" y="89.3">JUMPER</text>
</svg>
